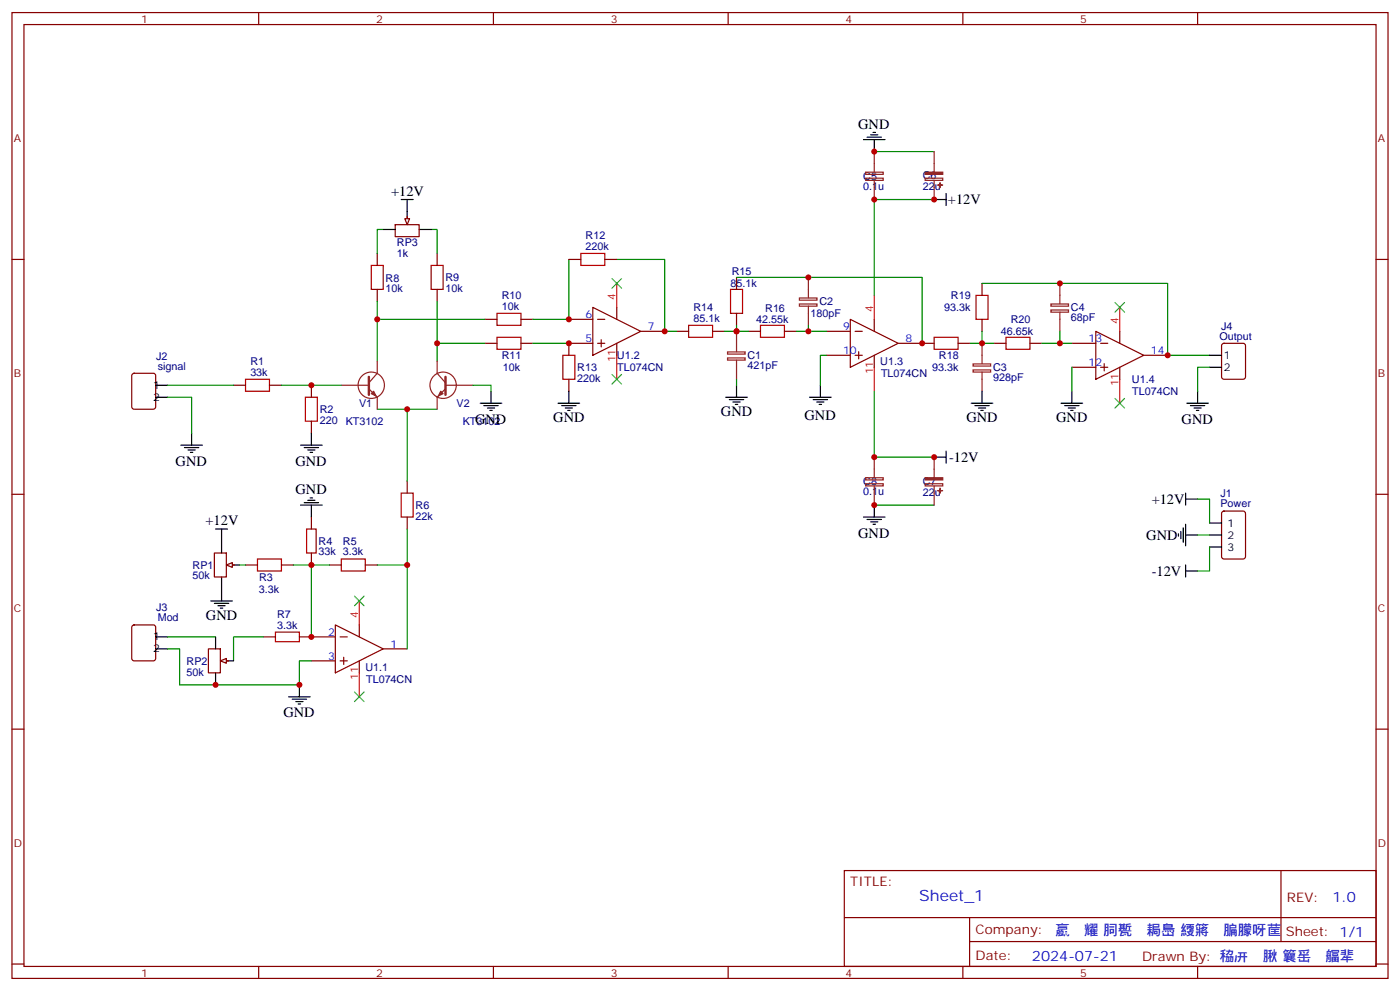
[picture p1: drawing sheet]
<svg xmlns="http://www.w3.org/2000/svg" width="412mm" height="292mm" viewBox="0 0 412 292" stroke-linecap="round" stroke-linejoin="round" font-family="sans-serif">
<g fill="none" stroke="#870000" stroke-width=".35">
<path d="M3.5 3.7h405.4v284.3h-405.4zM7.1 7.2h398.2v277.3h-398.2zM76.2 3.7v3.5M145.3 3.7v3.5M214.5 3.7v3.5M283.6 3.7v3.5M352.8 3.7v3.5M3.5 76.4h3.6M111.1 74.6v3.5M116.4 66.1h7.1v3.6h-7.1zM119.9 63.7v1.7M128.8 74.6v3.5"/>
<path d="M167.6 76.4h3.5M178.2 76.4h3.5M405.3 76.4h3.6M111.1 85.2v3.5M128.8 85.2v3.5M142.9 94h3.5M153.5 94h3.5M167.6 94h7M174.6 90.5l14.1 7-14.1 7.1zM176 94h2.2M181.7 90.5v3.5M188.7 97.5h7.1"/>
<path d="M199.3 97.5h3.5M209.9 97.5h3.5M217 81.7v3.5M217 92.3v3.5M220.5 97.5h3.5M231.1 97.5h3.5M243.4 97.5h7.1M250.5 94l14.1 7.1-14.1 7zM251.9 97.5h2.1M257.5 94v3.5M289.3 83.4v3.6M289.3 94v3.5"/>
<path d="M322.8 97.5l14.1 7.1-14.1 7.1zM329.8 97.5v3.6M39 110.1l.5-.2h5.7l.6 .4 .1 9.5-.5 .6-5.9 .1-.6-.5-.1-9.4zM68.8 113.4h3.5M79.4 113.4h3.5M91.7 113.4v3.5M142.9 101.1h3.5M153.5 101.1h3.5M167.6 111.7v3.5M174.6 101.1h-7v3.5M176 101.1h2.2M177.1 100v2.1"/>
<path d="M181.7 101.1v3.5M243.4 104.6h7.1M251.9 104.6h2.1M252.9 103.5v2.2M257.5 104.6v3.5M264.6 101.1h10.6M282.2 101.1h3.6M292.8 101.1h3.5M303.4 101.1h3.5M315.7 101.1h7.1M315.7 108.1h7.1M324.2 101.1h2.1"/>
<path d="M324.2 108.1h2.1M325.3 107.1v2.1M329.8 108.1v3.6M336.9 104.6h7.1M360.1 101.3l.4-.2h5.7l.6 .4 .1 9.4-.5 .7-5.9 .1-.6-.5-.1-9.4zM91.7 124v3.5M3.5 145.5h3.6M119.9 141.6v3.6M119.9 152.2v3.6M360.1 150.7l.4-.2h5.7l.6 .4 .1 13-.5 .6-5.9 .1-.6-.5-.1-12.9zM405.3 145.5h3.6M72.3 166.3h3.5"/>
<path d="M82.9 166.3h3.5M97 166.3h3.5M107.6 166.3h3.5M39 184.2l.5-.2h5.7l.6 .4 .1 9.5-.5 .6-5.9 .1-.6-.5-.1-9.4zM77.6 187.5h3.5M88.2 187.5h10.6M91.7 194.6h7.1M98.8 184l14.1 7-14.1 7.1zM100.2 187.5h2.1M100.2 194.6h2.1M101.2 193.5v2.1M105.8 184v3.5"/>
<path d="M105.8 194.6v3.5M112.9 191h7M3.5 214.7h3.6M405.3 214.7h3.6M248.7 256.3h156.6v28.2h-156.6zM377.3 256.3v20.9M248.7 270.1h156.5M285.6 277.2h119.6M285.6 270.1v14.2M3.5 283.8h3.6M76.2 284.5v3.5M145.3 284.5v3.5"/>
<path d="M214.5 284.5v3.5M283.6 284.5v3.5M352.8 284.5v3.5M405.3 283.8h3.6"/>
</g>
<path d="M181.7 83.4v7.1M257.5 87v7M329.8 90.5v7M181.7 104.6v7.1M257.5 108.1v7.1M329.8 111.7v7M105.8 176.9v7.1M105.8 198.1v7" fill="none" stroke="#f00" stroke-width=".35"/>
<g fill="none" stroke="#a10000" stroke-width=".35">
<path d="M109.4 78.1h3.5v7.1h-3.5zM127 78.1h3.5v7.1h-3.5zM171.1 74.6h7.1v3.5h-7.1zM146.4 99.3h7.1v3.5h-7.1zM146.4 92.3h7.1v3.5h-7.1zM202.8 95.8h7.1v3.5h-7.1zM215.2 85.2h3.5v7.1h-3.5zM224 95.8h7.1v3.5h-7.1zM275.2 99.3h7v3.5h-7zM287.5 87h3.5v7h-3.5zM296.3 99.3h7.1v3.5h-7.1zM72.3 111.7h7.1v3.5h-7.1z"/>
<path d="M90 116.9h3.5v7.1h-3.5zM165.8 104.6h3.5v7.1h-3.5zM118.2 145.2h3.5v7h-3.5zM75.8 164.6h7.1v3.5h-7.1zM100.5 164.6h7.1v3.5h-7.1zM81.1 186.1h7.1v2.8h-7.1z"/>
</g>
<g fill="none" stroke="#000" stroke-width=".35">
<path d="M256.5 39.7h2.1M257.2 39h.7M118.2 58.7h3.5M119.9 58.7v7.1M254.4 41.1h6.3M255.4 40.4h4.2M257.5 41.1v3.5M275.2 58.7h3.5M278.7 57v3.5M112.9 67.6h3.5M123.5 67.6h3.5M45.9 116.9h3.5"/>
<path d="M45.9 113.4h3.5M141.5 118.7h6.3M142.5 119.4h4.3M144.6 115.2v3.5M164.4 118.7h6.3M165.5 119.4h4.2M167.6 115.2v3.5M213.8 116.9h6.3M214.8 117.7h4.3M215.9 118.4h2.1M216.6 119.1h.7M217 113.4v3.5"/>
<path d="M238.5 116.9h6.3M239.5 117.7h4.3M240.6 118.4h2.1M241.3 119.1h.7M241.7 113.4v3.5M286.1 118.7h6.4M287.2 119.4h4.2M289.3 115.2v3.5M312.6 118.7h6.3M313.6 119.4h4.3M315.7 115.2v3.5M349.6 118.7h6.4"/>
<path d="M350.7 119.4h4.2M352.8 115.2v3.5M356.3 104.6h3.5M356.3 108.1h3.5M53.3 131.1h6.3M54.3 131.8h4.3M55.4 132.5h2.1M56.1 133.2h.7M56.4 127.5v3.6M88.5 131.1h6.4M89.6 131.8h4.2M90.7 132.5h2.1"/>
<path d="M91.4 133.2h.7M91.7 127.5v3.6M143.6 120.1h2.1M144.3 120.8h.7M166.5 120.1h2.1M167.2 120.8h.7M275.2 134.6h3.5M278.7 132.8v3.5M288.2 120.1h2.1M288.9 120.8h.7M314.7 120.1h2.1M315.4 120.8h.7"/>
<path d="M351.7 120.1h2.1M352.4 120.8h.7M63.5 155.8h3.5M65.3 155.8v3.5M88.5 148.7h6.4M89.6 148h4.2M90.7 147.3h2.1M91.4 146.6h.7M91.7 148.7v3.5M254.4 152.2h6.3M255.4 152.9h4.2M256.5 153.6h2.1"/>
<path d="M257.2 154.3h.7M257.5 148.7v3.5M347.1 157.2v.7M347.8 156.5v2.1M348.5 155.4v4.2M349.2 157.5h3.6M349.2 145.2v3.5M349.2 154.3v6.4M349.2 146.9h3.6M356.3 154h3.5M356.3 157.5h3.5M62.1 176.9h6.3"/>
<path d="M63.1 177.6h4.3M64.2 178.3h2.1M64.9 179h.7M65.3 173.4v3.5M349.2 166.3v3.6M349.2 168.1h3.6M356.3 161h3.5M45.9 187.5h3.5M45.9 191h3.5M85 205.1h6.4M86.1 205.8h4.2M87.1 206.6h2.2"/>
<path d="M87.8 207.3h.7M88.2 201.6v3.5"/>
</g>
<g fill="none" stroke="#8c2424" stroke-width=".35">
<path d="M255 50.7h5.2v.6h-5.2zM255 52.5h5.2v.6h-5.2zM257.5 44.6v6M257.5 53.1v5.6M272.5 52.5h5.2v.6h-5.2zM275.2 44.6v6M275.2 53.1v5.6M217 97.5v6M235.5 87.7h5.2v.7h-5.2zM235.5 89.5h5.2v.6h-5.2zM238.1 81.7v6M238.1 90.1v5.7"/>
<path d="M309.6 89.5h5.1v.6h-5.1zM309.6 91.3h5.1v.6h-5.1zM312.2 83.4v6M312.2 91.9v5.6M100.5 113.4h8.2M108.7 114.5l2.4 2.4v3.6M111.1 106.4v3.5l-2.4 2.8M128.8 106.4v3.5l2.4 2.8M131.2 114.5l-2.4 2.4v3.6M131.2 113.4h8.1M214.3 103.6h5.2v.6h-5.2zM214.3 105.4h5.2v.6h-5.2z"/>
<path d="M217 106v5.7M286.6 107.1h5.2v.7h-5.2zM286.6 108.9h5.2v.6h-5.2zM289.3 101.1v6M289.3 109.5v5.7M257.5 134.6v6M275.2 134.6v6M255 140.7h5.2v.6h-5.2zM255 142.4h5.2v.7h-5.2zM257.5 143.1v5.6M272.5 142.4h5.2v.7h-5.2zM275.2 143.1v5.6"/>
<circle cx="109.4" cy="113.4" r="3.9"/>
<circle cx="130.5" cy="113.4" r="3.9"/>
</g>
<g fill="none" stroke="#008700" stroke-width=".35">
<path d="M257.5 44.6h17.7M275.2 58.7h-17.7v28.3M112.9 67.6h-1.8v7M127 67.6h1.8v7M167.6 76.4v17.6h-10.6M181.7 76.4h14.1v21.1h3.5M111.1 88.7v5.3M128.8 88.7v12.4M142.9 94h-31.8v12.4M213.4 97.5h3.6M217 95.8v1.7h3.5M217 81.7h54.6v19.4"/>
<path d="M234.6 97.5h8.8M238.1 95.8v1.7M289.3 83.4h54.7v21.2h12.3M289.3 97.5v3.6M312.2 97.5v3.6M49.4 116.9h7v10.6M49.4 113.4h19.4M82.9 113.4h17.6M139.3 113.4h5.3v1.8M142.9 101.1h-14.1v5.3M157 101.1h10.6M217 111.7v1.7"/>
<path d="M243.4 104.6h-1.7v8.8M257.5 115.2v19.4h17.7M285.8 101.1h7M306.9 101.1h8.8M315.7 108.1v7.1M356.3 108.1h-3.5v7.1M111.1 120.5h17.7M119.9 120.5v21.1M119.9 155.8v35.2M257.5 148.7h17.7M352.8 146.9h3.5v7.1M352.8 157.5h3.5"/>
<path d="M86.4 166.3h5.3M97 166.3h-5.3v21.2M111.1 166.3h8.8M356.3 161v7.1h-3.5M49.4 191h3.5v10.6h35.3v-7h3.5M49.4 187.5h14.1M77.6 187.5h-8.8v7.1"/>
</g>
<g fill="#8c2424" stroke="#8c2424" stroke-width=".35">
<path d="M272.5 50.7h5.2v.6h-5.2z"/>
<path d="M276.2 54.5h1.4z"/>
<path d="M276.9 53.8v1.4z"/>
<path d="M272.5 140.7h5.2v.6h-5.2z"/>
<path d="M276.2 144.4l1.4 .1z"/>
<path d="M276.9 143.8v1.4z"/>
<path d="M109.4 115.9l.7-.7 .7 1.4z"/>
<path d="M129.8 115.2l.7 .7-1.4 .7z"/>
</g>
<path d="M180.3 82l2.8 2.8M183.1 82l-2.8 2.8M328.4 89.1l2.9 2.8M331.3 89.1l-2.9 2.8M180.3 110.2l2.8 2.9M183.1 110.2l-2.8 2.9M328.4 117.3l2.9 2.8M331.3 117.3l-2.9 2.8M104.4 175.5l2.8 2.8M107.2 175.5l-2.8 2.8M104.4 203.7l2.8 2.9M107.2 203.7l-2.8 2.9" fill="none" stroke="#3c3" stroke-width=".35"/>
<path d="M108.7 110.9v5.3M131.2 110.9v5.3" fill="none" stroke="#8c2424" stroke-width=".71"/>
<path d="M119.2 64.4h1.4l-.7 1.7z" fill="#f0f0f0" stroke="#870000" stroke-width=".35"/>
<path d="M65.3 159.3v3.5M65.3 169.9v3.5M67 166.3h3.6" fill="none" stroke="#000" stroke-width=".35"/>
<path d="M63.1 162.8h3.6v7.1h-3.6zM67.4 166.3h1.7" fill="none" stroke="#870000" stroke-width=".35"/>
<path d="M66.7 166.3l1.7-.7v1.4z" fill="#f0f0f0" stroke="#870000" stroke-width=".35"/>
<path d="M70.6 166.3h1.7" fill="none" stroke="#008700" stroke-width=".35"/>
<path d="M63.5 187.5v3.5M63.5 198.1v3.5M65.3 194.6h3.5" fill="none" stroke="#000" stroke-width=".35"/>
<path d="M61.4 191h3.5v7.1h-3.5zM65.6 194.6h1.8" fill="none" stroke="#870000" stroke-width=".35"/>
<path d="M64.9 194.6l1.8-.7v1.4z" fill="#f0f0f0" stroke="#870000" stroke-width=".35"/>
<path d="M90.3 155.8h2.8v7h-2.8z" fill="none" stroke="#a10000" stroke-width=".35"/>
<path d="M91.7 152.2v3.6M91.7 162.8v3.5" fill="none" stroke="#870000" stroke-width=".35"/>
<g fill="#c00">
<circle cx="257.5" cy="44.6" r=".88"/>
<circle cx="312.2" cy="101.1" r=".88"/>
<circle cx="289.3" cy="101.1" r=".88"/>
<circle cx="312.2" cy="83.4" r=".88"/>
<circle cx="238.1" cy="97.5" r=".88"/>
<circle cx="217" cy="97.5" r=".88"/>
<circle cx="271.6" cy="101.1" r=".88"/>
<circle cx="238.1" cy="81.7" r=".88"/>
<circle cx="257.5" cy="58.7" r=".88"/>
<circle cx="275.2" cy="58.7" r=".88"/>
<circle cx="167.6" cy="94" r=".88"/>
<circle cx="195.8" cy="97.5" r=".88"/>
<circle cx="91.7" cy="113.4" r=".88"/>
<circle cx="111.1" cy="94" r=".88"/>
<circle cx="128.8" cy="101.1" r=".88"/>
<circle cx="119.9" cy="120.5" r=".88"/>
<circle cx="119.9" cy="166.3" r=".88"/>
<circle cx="91.7" cy="187.5" r=".88"/>
<circle cx="91.7" cy="166.3" r=".88"/>
<circle cx="257.5" cy="148.7" r=".88"/>
<circle cx="257.5" cy="134.6" r=".88"/>
<circle cx="275.2" cy="134.6" r=".88"/>
<circle cx="344" cy="104.6" r=".88"/>
<circle cx="167.6" cy="101.1" r=".88"/>
<circle cx="63.5" cy="201.6" r=".88"/>
<circle cx="88.2" cy="201.6" r=".88"/>
</g>
<text font-size="4.6" fill="#00f" x="270.8" y="265.3">Sheet_1</text>
<g font-size="4.2">
<text x="252.8" y="37.9">GND</text>
<text x="115.2" y="57.6">+12V</text>
<text x="279.2" y="60.1">+12V</text>
<text x="140" y="124.9">GND</text>
<text x="163" y="124.4">GND</text>
<text x="212.4" y="122.6">GND</text>
<text x="237" y="123.6">GND</text>
<text x="284.7" y="124.4">GND</text>
<text x="311.1" y="124.4">GND</text>
<text x="348.1" y="124.8">GND</text>
<text x="51.7" y="137.1">GND</text>
<text x="87" y="137.1">GND</text>
<text x="279.6" y="136">-12V</text>
<text x="87.1" y="145.3">GND</text>
<text x="339.3" y="148.4">+12V</text>
<text x="60.5" y="154.6">+12V</text>
<text x="252.8" y="158.3">GND</text>
<text x="337.7" y="158.9">GND</text>
<text x="339.3" y="169.5">-12V</text>
<text x="60.7" y="182.6">GND</text>
<text x="83.5" y="211.2">GND</text>
</g>
<g font-size="4.2" fill="#00f">
<text x="392.5" y="265.6">1.0</text>
<text x="310.9" y="275.1">䇔ᡁ耀 䏤㽄␸䎤㠀 䌄䉃쐾䐔䑃呀䒰</text>
<text x="304" y="282.9">2024-07-21</text>
</g>
<g font-size="3.9" fill="#800">
<text x="250.5" y="260.9">TITLE:</text>
<text x="379.1" y="265.6">REV:</text>
<text x="287.4" y="275.1">Company:</text>
<text x="378.7" y="275.7">Sheet: 1/1</text>
<text x="287.4" y="282.8">Date:</text>
<text x="336.4" y="282.8">Drawn By: 䅄㕃퐸䐐 䉴䍃␰䒄㹃</text>
</g>
<g font-size="3.2" fill="#800">
<text x="41.6" y="6.7">1</text>
<text x="110.8" y="6.7">2</text>
<text x="179.9" y="6.7">3</text>
<text x="249.1" y="6.7">4</text>
<text x="318.2" y="6.7">5</text>
<text x="4.1" y="41.8">A</text>
<text x="405.9" y="41.8">A</text>
<text x="4.1" y="110.9">B</text>
<text x="405.9" y="110.9">B</text>
<text x="4.1" y="180.1">C</text>
<text x="405.9" y="180.1">C</text>
<text x="4.1" y="249.2">D</text>
<text x="405.9" y="249.2">D</text>
<text x="41.6" y="287.5">1</text>
<text x="110.8" y="287.5">2</text>
<text x="179.9" y="287.5">3</text>
<text x="249.1" y="287.5">4</text>
<text x="318.2" y="287.5">5</text>
</g>
<g font-size="3.2" fill="#000080">
<text x="254.3" y="52.9">C5</text>
<text x="271.8" y="52.7">C6</text>
<text x="254.3" y="55.8">0.1u</text>
<text x="271.8" y="55.9">22u</text>
<text x="172.5" y="70.3">R12</text>
<text x="116.9" y="75.7">1k</text>
<text x="116.9" y="72.5">RP3</text>
<text x="172.5" y="73.6">220k</text>
<text x="113.6" y="83">R8</text>
<text x="131.2" y="82.8">R9</text>
<text x="215.5" y="81.1">R15</text>
<text x="113.6" y="86.1">10k</text>
<text x="131.2" y="86">10k</text>
<text x="147.8" y="88">R10</text>
<text x="215.1" y="84.6">85.1k</text>
<text x="241.4" y="89.9">C2</text>
<text x="280.1" y="88.1">R19</text>
<text x="147.8" y="91.2">10k</text>
<text x="204.3" y="94.7">85.1k</text>
<text x="204.3" y="91.6">R14</text>
<text x="222.7" y="95.2">42.55k</text>
<text x="225.4" y="91.8">R16</text>
<text x="238.7" y="93.4">180pF</text>
<text x="278.1" y="91.6">93.3k</text>
<text x="297.8" y="95.1">R20</text>
<text x="315.5" y="94.6">68pF</text>
<text x="315.5" y="91.7">C4</text>
<text x="294.9" y="98.7">46.65k</text>
<text x="359.2" y="100">Output</text>
<text x="359.7" y="97.1">J4</text>
<text x="46" y="105.9">J2</text>
<text x="73.7" y="107.4">R1</text>
<text x="147.8" y="105.7">R11</text>
<text x="181.7" y="105.7">U1.2</text>
<text x="220.2" y="105.8">C1</text>
<text x="259.3" y="107.5">U1.3</text>
<text x="276.6" y="105.7">R18</text>
<text x="46.5" y="108.8">signal</text>
<text x="73.7" y="110.6">33k</text>
<text x="148.1" y="109.2">10k</text>
<text x="170" y="112.4">220k</text>
<text x="170" y="109.2">R13</text>
<text x="181.8" y="109.2">TL074CN</text>
<text x="220.2" y="108.7">421pF</text>
<text x="259.5" y="111.1">TL074CN</text>
<text x="274.6" y="109.3">93.3k</text>
<text x="292.5" y="112.2">928pF</text>
<text x="292.5" y="109.3">C3</text>
<text x="333.4" y="112.7">U1.4</text>
<text x="105.8" y="119.8">V1</text>
<text x="134.5" y="119.8">V2</text>
<text x="333.5" y="116.2">TL074CN</text>
<text x="94.2" y="124.7">220</text>
<text x="94.2" y="121.5">R2</text>
<text x="101.8" y="125.1">KT3102</text>
<text x="136.3" y="125.1">KT3102</text>
<text x="254.3" y="142.8">C8</text>
<text x="271.8" y="142.8">C7</text>
<text x="122.4" y="149.8">R6</text>
<text x="254.3" y="145.8">0.1u</text>
<text x="271.8" y="146">22u</text>
<text x="359.5" y="149.4">Power</text>
<text x="359.5" y="146.2">J1</text>
<text x="122.4" y="153">22k</text>
<text x="93.8" y="160.3">R4</text>
<text x="101" y="160.6">R5</text>
<text x="56.7" y="167.4">RP1</text>
<text x="93.8" y="163.5">33k 3.3k</text>
<text x="56.7" y="170.6">50k</text>
<text x="76.4" y="170.9">R3</text>
<text x="46" y="180">J3</text>
<text x="76.2" y="174.4">3.3k</text>
<text x="46.5" y="182.9">Mod</text>
<text x="81.6" y="185">3.3k</text>
<text x="81.6" y="181.9">R7</text>
<text x="55" y="195.7">RP2</text>
<text x="107.6" y="197.5">U1.1</text>
<text x="55" y="198.9">50k</text>
<text x="107.8" y="201">TL074CN</text>
</g>
<g font-size="3.2" fill="#f00">
<text x="181.3" y="88.4" transform="rotate(-90 181.3 88.4)">4</text>
<text x="257.2" y="91.9" transform="rotate(-90 257.2 91.9)">4</text>
<text x="329.5" y="95.4" transform="rotate(-90 329.5 95.4)">4</text>
<text x="181.3" y="106.7" transform="rotate(-90 181.3 106.7)">11</text>
<text x="257.2" y="110.2" transform="rotate(-90 257.2 110.2)">11</text>
<text x="329.5" y="113.8" transform="rotate(-90 329.5 113.8)">11</text>
<text x="105.5" y="181.9" transform="rotate(-90 105.5 181.9)">4</text>
<text x="105.5" y="200.2" transform="rotate(-90 105.5 200.2)">11</text>
</g>
<g font-size="3.2" fill="#00f">
<text x="172.5" y="93.7">6</text>
<text x="172.5" y="100.7">5</text>
<text x="190.9" y="97.2">7</text>
<text x="248.4" y="97.2">9</text>
<text x="266.7" y="100.7">8</text>
<text x="320.7" y="100.7">13</text>
<text x="248.4" y="104.2">10</text>
<text x="320.7" y="107.8">12</text>
<text x="339" y="104.2">14</text>
<text x="96.7" y="187.1">2</text>
<text x="115" y="190.7">1</text>
<text x="96.7" y="194.2">3</text>
</g>
<g font-size="3.2">
<text x="360.5" y="105.7">1</text>
<text x="360.5" y="109.2">2</text>
<text x="45.2" y="114.5">1</text>
<text x="45.2" y="118">2</text>
<text x="361.6" y="155">1</text>
<text x="361.6" y="158.6">2</text>
<text x="361.6" y="162.1">3</text>
<text x="45.2" y="188.6">1</text>
<text x="45.2" y="192.1">2</text>
</g>
</svg>
